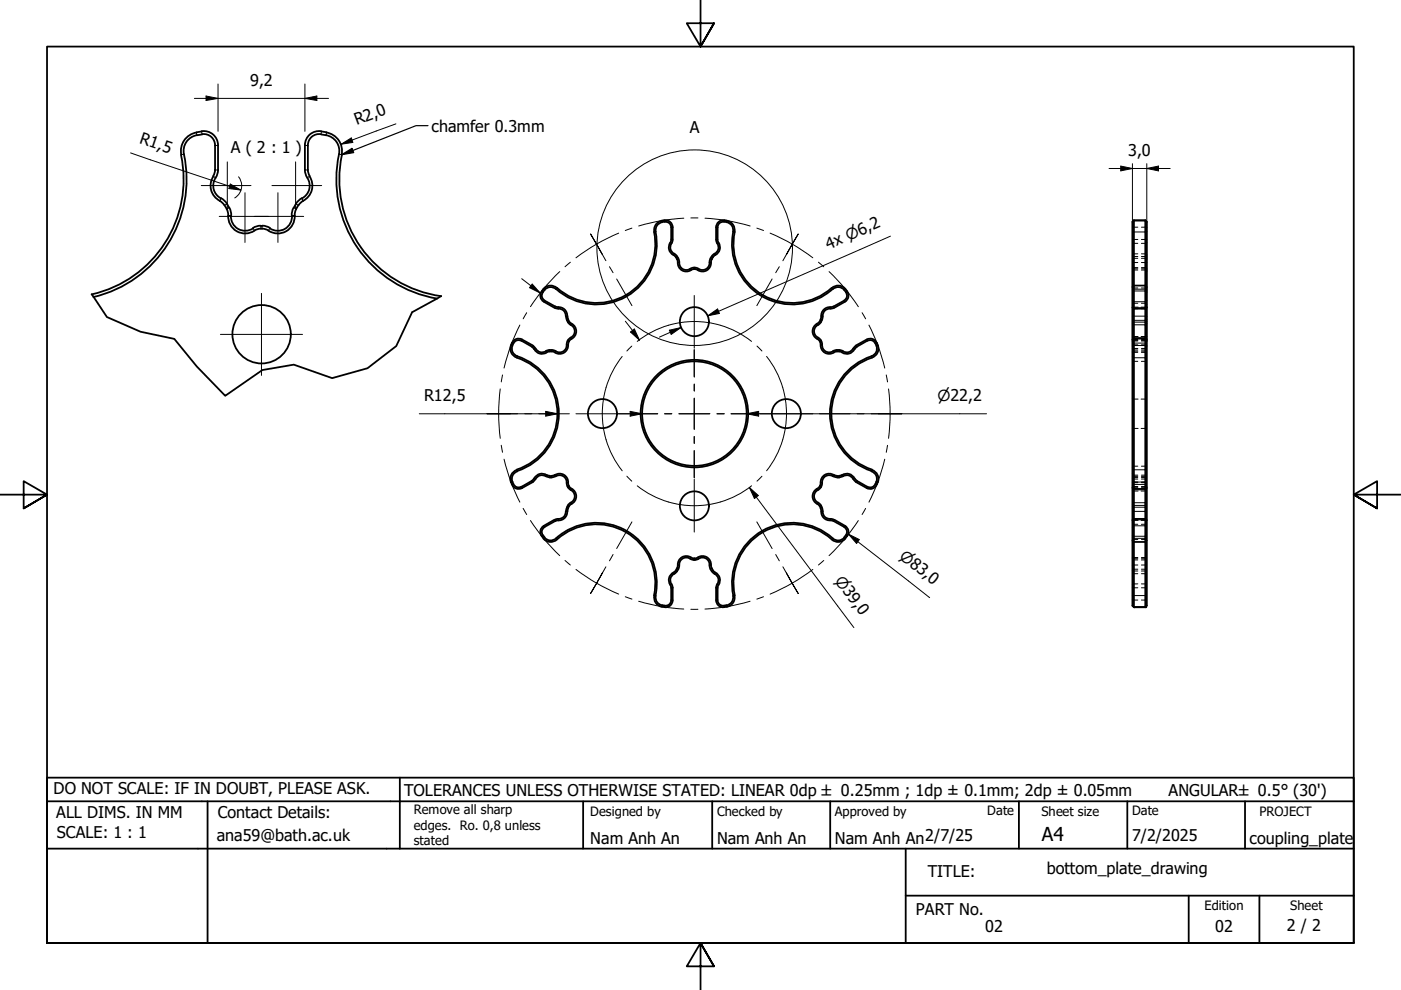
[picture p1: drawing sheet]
<svg xmlns="http://www.w3.org/2000/svg" width="297mm" height="210mm" viewBox="0 0 297 210" stroke-linecap="round" stroke-linejoin="round" font-family="sans-serif">
<!-- layer: Visible (ISO) -->
<g fill="none" stroke="#000" stroke-width=".38">
<path d="M38.4 32.9a25 25 0 0 1-19 29.5M41.7 28.1a4 4 0 0 0-3.3 4.7M42.8 27.8a3 3 0 0 1 3.4 3M42.8 27.9l-1.1 .2M42.8 28.4a2.38 2.38 0 0 1 2.8 2.4M42.9 28.5a3.6 3.6 0 0 0-4 3.8 25.7 25.7 0 0 1-19.1 30.7M45.2 37.4a3.6 3.6 0 0 0 1.4 5.2M45.6 30.8v5.2M45.6 36l-.4 1.3M45.7 37.7a3 3 0 0 0 1.2 4.4M46.2 30.8v5.2M46.2 36l-.1 .7-.4 1"/>
<path d="M64.6 30.8v5.2M64.6 36l.2 1a3.3 3.3 0 0 1-.4 4.8l-.4 .3M65.3 30.8v5.2M65.3 36l.4 1.3M65.6 37.4a3.6 3.6 0 0 1-1.4 5.2M68 28.4a2.38 2.38 0 0 0-2.7 2.4M68.1 28.5l1.1 .2M68.1 27.8a3 3 0 0 0-3.5 3M68.2 27.9l1.1 .2M69.1 28.7a3.4 3.4 0 0 1 2.8 4 25.6 25.6 0 0 0 20.8 30.6M69.2 28.1a4 4 0 0 1 3.2 4.7M72.5 32.9a25 25 0 0 0 21.1 29.9"/>
<path d="M46.6 42.6l1 .9M46.8 42l.9 .6 .9 1.4M47.6 43.5l.5 .8M48.1 44.3l.2 .7a4.2 4.2 0 0 0 1.9 4 3.6 3.6 0 0 0 3.8-.1M48.6 44l.3 .7 .1 1M49 45.7a3 3 0 0 0 1.5 2.8 3 3 0 0 0 3.1-.1M55.3 47.9l-1.1 .1-.6 .4M55.3 47.9h.3M55.6 48.5l-1 .1-.6 .3M55.6 48.5l1.3 .4M55.6 47.9h.7l1 .5M61.9 45.7a3 3 0 0 1-1.5 2.8 3 3 0 0 1-3.2-.1"/>
<path d="M62.3 44l-.4 1v.7M62.8 44.3l-.3 .7a4 4 0 0 1-2.9 4.4 3.6 3.6 0 0 1-2.7-.5M63.2 43.5l-.4 .8M64 42l-.8 .6-.9 1.4M64.3 42.6l-1 .9M138.7 49.2a12.5 12.5 0 0 1-6 13.4 12.5 12.5 0 0 1-14.6-1.6M139 49.1a12.8 12.8 0 0 1-6.1 13.7 12.8 12.8 0 0 1-15-1.5M140.4 46.8a2 2 0 0 0-1.7 2.4M140.4 47.1a1.38 1.38 0 0 1 1.9 1.1v2.8a2.09 2.09 0 0 0 .9 3.3l.1 .2M140.4 47.1a1.68 1.68 0 0 0-1.4 2M140.9 46.7l-.6 .1M140.9 46.7a1.49 1.49 0 0 1 1.7 1.5v2.9a1.84 1.84 0 0 0 .1 2.5l.7 .5 .4 .7"/>
<path d="M143.3 54.5l.2 .5M143.5 55l.1 .2a1.97 1.97 0 0 0 2.5 2.2l1.1-.3M147.1 57h.2M150.6 54.8l-.2 .6a1.57 1.57 0 0 1-.7 1.6 1.57 1.57 0 0 1-1.8-.1l-.8-.2-.5 .2a1.57 1.57 0 0 1-1.8 .1 1.57 1.57 0 0 1-.8-1.6l-.2-.6M150.9 54.4l-.3 .4M150.9 55l-.1 .2a2 2 0 0 1-1 2.1 2 2 0 0 1-2.3-.2h-.2M151.1 54.5l-.2 .5M153.5 46.7a1.49 1.49 0 0 0-1.7 1.5l.1 2.9a1.84 1.84 0 0 1-.1 2.5l-.9 .8M153.6 46.7l.5 .1M154 47.1a1.68 1.68 0 0 1 1.4 2M154.1 47.1a1.37 1.37 0 0 0-2 1.1l.1 2.8a2.09 2.09 0 0 1-.9 3.3l-.1 .2M154.1 46.8a2 2 0 0 1 1.6 2.4"/>
<path d="M155.5 49.1a12.8 12.8 0 0 0 6.1 13.7 12.8 12.8 0 0 0 14.9-1.5M155.8 49.2a12.5 12.5 0 0 0 5.9 13.4 12.5 12.5 0 0 0 14.6-1.6M240.4 46.7l-.3 .3v81.4l.3 .3M240.4 46.7v68.2M240.4 46.7h2.4M242.8 46.7l.3 .3v81.4l-.3 .3M242.8 46.7v13.9M108.5 72.7a2.11 2.11 0 0 0 1.1 3.1M108.6 72.7a1.49 1.49 0 0 1 2.1-.7l2.3 1.3M108.6 73.3a1.68 1.68 0 0 0 1.1 2.2 12.8 12.8 0 0 1 8.8 12.2 12.8 12.8 0 0 1-8.8 12.2M108.8 72.8l-.2 .5M109.6 75.8a12.5 12.5 0 0 1 8.6 11.9 12.5 12.5 0 0 1-8.6 11.9"/>
<path d="M110.5 72.3a1.17 1.17 0 0 0-1.6 .6M110.6 72.2l2.2 1.3M112.8 73.5l.4 .5M112.9 73.3l.6 .6M113.3 74a1.99 1.99 0 0 0 3 .5h.3M113.6 73.9a1.55 1.55 0 0 0 2.4 .4l.6-.1M114.9 61.7a1.49 1.49 0 0 0 .4 2.3M115.1 61.9a1.17 1.17 0 0 0 .4 1.8l2.2 1.3 .7 .1M115.2 61.3l-.3 .4M115.3 64l2.3 1.2 .8 .2M115.5 61.5l-.4 .4M117.9 61.3a1.68 1.68 0 0 0-2.5 .2"/>
<path d="M118.1 61.1a2 2 0 0 0-2.9 .2M118.3 65.1a1.81 1.81 0 0 1 2 1.9M118.4 65.4a1.49 1.49 0 0 1 1.5 1.6M120 67l.2 .9M120.2 67.9l.2 .4M120.3 67.1l.2 .6M120.4 72.2l-.2 .6a1.57 1.57 0 0 1-.8 1.7 1.57 1.57 0 0 1-1.8-.2l-1.1-.1M120.4 68.3l.4 .4a1.57 1.57 0 0 1 1.1 1.5 1.57 1.57 0 0 1-1.1 1.5l-.4 .5M120.5 67.7l.1 .5M120.6 72.4l-.1 .2a2 2 0 0 1-.9 2.2 2 2 0 0 1-2.4-.3h-.7M120.6 72.3v.1M120.7 68.2l.5 .4"/>
<path d="M121.2 68.6a1.92 1.92 0 0 1 .9 1.9 1.92 1.92 0 0 1-1.3 1.6l-.1 .2M173.3 68.6a1.84 1.84 0 0 0-1 1.8 1.84 1.84 0 0 0 1.2 1.6l.3 .3M173.8 68.2l-.5 .4M173.8 72.3l.1 .1M173.8 72.4l.2 .7M174 67.7l-.2 .5M174 73.1a1.83 1.83 0 0 0 1 1.7 1.83 1.83 0 0 0 2-.2l.9-.1M174.1 72.2l.2 .9M174.2 67.9l-.5 .8a1.57 1.57 0 0 0-1.1 1.5 1.57 1.57 0 0 0 1.1 1.5l.3 .5M174.3 73.1a1.53 1.53 0 0 0 .9 1.5 1.53 1.53 0 0 0 1.7-.3l1-.1M176.4 61.1a2 2 0 0 1 2.8 .2M176.6 61.3a1.68 1.68 0 0 1 2.4 .2"/>
<path d="M176.9 65.2l-.3 .2a1.87 1.87 0 0 0-2.1 1.3l-.3 1.2M179 61.5l.3 .4M179.2 61.3l.4 .4M179.3 61.9a1.23 1.23 0 0 1-.3 1.8l-2.5 1.4a2.12 2.12 0 0 0-2.4 2.4l-.1 .2M179.6 61.7a1.49 1.49 0 0 1-.5 2.3l-2.2 1.2M180.9 73.9a1.55 1.55 0 0 1-2.4 .4l-.6-.1M181.2 74a1.99 1.99 0 0 1-3.1 .5h-.2M181.5 73.3l-.6 .6M181.7 73.5l-.5 .5M183.9 72.2l-2.2 1.3M183.9 72.3a1.17 1.17 0 0 1 1.7 .6M184.9 75.8a12.5 12.5 0 0 0-8.6 11.9 12.5 12.5 0 0 0 8.6 11.9"/>
<path d="M185.6 72.8a1.83 1.83 0 0 1-.8 2.7 12.8 12.8 0 0 0-8.8 12.2 12.8 12.8 0 0 0 8.8 12.2M185.9 72.7a1.49 1.49 0 0 0-2.1-.7l-2.3 1.3M185.9 72.7a2.11 2.11 0 0 1-1 3.1M240.1 65.2l.3 .2h2.4M242.8 71.8v31.9M242.8 65.4v6.4M242.8 60.6v4.8M242.8 71.8l.3 .2M242.8 60.6l.3 .3M242.8 71.8h-2.4l-.3 .2M242.8 60.6h-2.4l-.3 .3M243.1 65.2l-.3 .2"/>
<path d="M109.6 99.6a2 2 0 0 0-1.3 2.6M109.7 99.9a1.68 1.68 0 0 0-1.1 2.2M184.8 99.9a1.68 1.68 0 0 1 1 2.2M184.9 99.6a2 2 0 0 1 1.2 2.6M108.3 102.2a1.65 1.65 0 0 0 2.4 1.3l2.3-1.3M108.6 102.1l.2 .5M108.9 102.6a1.17 1.17 0 0 0 1.6 .6M112.8 102l-2.2 1.2M113.2 101.4l-.4 .5M113.5 101.6l-.6 .6M115.1 113.5l.4 .4M115.2 114.2a2 2 0 0 0 2.9 .2 12.5 12.5 0 0 1 14.6-1.6 12.5 12.5 0 0 1 6 13.4"/>
<path d="M115.3 111.5a1.58 1.58 0 0 0-.1 2.6M115.4 114a1.68 1.68 0 0 0 2.5 .2M115.5 111.8a1.17 1.17 0 0 0-.4 1.7M115.7 101a1.49 1.49 0 0 0-2.1 .6M115.7 100.9l.9 .3M115.9 100.7a1.81 1.81 0 0 0-2.6 .7M115.9 100.7l.7 .2M116.5 100.9h.5M116.5 101.3h.5M117.6 100.7l-.6 .2M117.6 100.7a1.84 1.84 0 0 1 2.1 0 1.84 1.84 0 0 1 .8 1.9l.1 .4M117.7 110.5l-2.3 1.2"/>
<path d="M117.8 100.9l-.8 .3M117.8 101a1.54 1.54 0 0 1 1.7 0 1.54 1.54 0 0 1 .7 1.6l.1 .6M117.9 114.1a12.8 12.8 0 0 1 15-1.5 12.8 12.8 0 0 1 6.1 13.7M118.4 110.3l-.7 .2M118.4 110l-.8 .2-2.3 1.3M119.9 108.4a1.49 1.49 0 0 1-1.5 1.6M120.2 107.6l-.2 .8M120.3 108.4a1.81 1.81 0 0 1-2 1.9M120.3 103.2l.1 .1M120.4 107.2l-.2 .3M120.4 103.3l.4 .4a1.57 1.57 0 0 1 1.1 1.5 1.57 1.57 0 0 1-1.1 1.5l-.4 .4M120.5 107.7l-.2 .7"/>
<path d="M120.6 103v.2M120.6 107.3l-.1 .4M120.7 103.1l.1 .2a2 2 0 0 1 1.4 1.9 2 2 0 0 1-1.4 1.9l-.1 .2M143.7 119.8l-.2 .7M143.7 119.8a1.92 1.92 0 0 1 1.1-1.8 1.92 1.92 0 0 1 2.1 .4h.6a1.95 1.95 0 0 1 3.2 1v.4M150.8 119.8l.1 .7M173.8 103.1l-.2 .2a2 2 0 0 0-1.3 1.9 2 2 0 0 0 1.3 1.9l.2 .2M173.8 107.3l.2 .4M174 107.7l.1 .3a2.12 2.12 0 0 0 2.4 2.4l.2 .1M174 102.4l-.2 .8M174.1 107.2l.1 .3M174.1 103.2l-.4 .5a1.57 1.57 0 0 0-1.1 1.5 1.57 1.57 0 0 0 1.1 1.5l.3 .4"/>
<path d="M174.2 107.6l.2 .3a1.87 1.87 0 0 0 1.3 2.1l1.2 .2M174.3 102.3l-.2 .9M176.5 114.1a12.8 12.8 0 0 0-14.9-1.5 12.8 12.8 0 0 0-6.1 13.7M176.6 101a1.49 1.49 0 0 0-1.5-.1 1.49 1.49 0 0 0-.8 1.4M176.6 100.9l.9 .3M176.7 110.5l2.3 1.2M176.8 100.7a1.81 1.81 0 0 0-1.9 0 1.81 1.81 0 0 0-.9 1.7M176.8 100.7l.7 .2M176.9 110.2l2.2 1.3a1.58 1.58 0 0 1 .1 2.6M177.5 100.9h.4M177.5 101.3h.4M178.5 100.7l-.6 .2"/>
<path d="M178.5 100.7a1.81 1.81 0 0 1 2.7 .7M178.7 100.9l-.8 .3M178.7 101a1.49 1.49 0 0 1 2.2 .6M179 111.8a1.17 1.17 0 0 1 .3 1.7M179 114a1.68 1.68 0 0 1-2.4 .2M179.2 114.2a2 2 0 0 1-2.8 .2 12.5 12.5 0 0 0-14.6-1.6 12.5 12.5 0 0 0-6 13.4M179.3 113.5l-.3 .4M180.9 101.6l.6 .6M181.2 101.4l.5 .5M181.7 102l2.2 1.2M185.6 102.6a1.17 1.17 0 0 1-1.7 .6M185.8 102.1l-.2 .5"/>
<path d="M186.1 102.2a1.65 1.65 0 0 1-2.3 1.3l-2.3-1.3M240.1 114.6l.3 .3M240.1 103.4l.3 .3h2.4M240.4 114.9v13.8M240.4 114.9h2.4M242.8 114.9v13.8M242.8 110v4.9M242.8 103.7v6.3M242.8 110l.3 .3M242.8 110h-2.4l-.3 .3M243.1 114.6l-.3 .3M243.1 103.4l-.3 .3"/>
<path d="M138.7 126.3a2 2 0 0 0 1.7 2.4M139 126.3a1.68 1.68 0 0 0 1.4 2M140.3 128.6l.6 .1M140.4 128.3l.5 .1M142.1 124l.2 .7M142.3 127.3a1.17 1.17 0 0 1-1.4 1.1M142.3 124.6v2.6M142.6 127.3a1.49 1.49 0 0 1-1.7 1.4M142.6 124.6v2.6M143.3 120.9l-.1 .2a1.99 1.99 0 0 0-1.1 2.9M143.5 120.5l-.2 .4M143.8 120.7l-.4 .6a1.85 1.85 0 0 0-1.2 2.2l.4 1.2"/>
<path d="M150.6 120.7l.3 .4M150.6 120.6l-.2-.5a1.57 1.57 0 0 0-.7-1.7 1.57 1.57 0 0 0-1.8 .2l-.7 .1-.6-.1a1.57 1.57 0 0 0-1.8-.2 1.57 1.57 0 0 0-.8 1.7l-.2 .5M150.9 121.1l.2 .2a1.85 1.85 0 0 1 1.1 2.2l-.4 1.2M150.9 120.5l.2 .4M151.2 120.9l.1 .2a2.09 2.09 0 0 1 .9 3.3l-.1 .3M151.8 127.3a1.49 1.49 0 0 0 1.7 1.4M151.8 124.6v2.6M152.1 127.3a1.17 1.17 0 0 0 1.4 1.1M152.1 124.6v2.6M154.1 128.3l-.6 .1M154.1 128.6l-.5 .1M155.4 126.3a1.68 1.68 0 0 1-1.4 2"/>
<path d="M155.7 126.3a2 2 0 0 1-1.6 2.4M240.4 128.7h2.4"/>
<circle cx="55.5" cy="70.9" r="6.2"/>
<circle cx="147.2" cy="68.2" r="3.1"/>
<circle cx="127.7" cy="87.7" r="3.1"/>
<circle cx="147.2" cy="87.7" r="11.4"/>
<circle cx="147.2" cy="87.7" r="11.1"/>
<circle cx="166.7" cy="87.7" r="3.1"/>
<circle cx="147.2" cy="107.3" r="3.1"/>
</g>
<!-- layer: Visible Narrow (ISO) -->
<g fill="none" stroke="#000" stroke-width=".21">
<path d="M39 32.7l-.6 .1M41.7 28v.6M42.7 27.8l.2 .7M45.2 37.4l.5 .3M45.6 30.8h.6M45.6 36h.6M64.6 30.8h.7M64.6 36h.7M65.7 37.4l-.5 .3M68.1 27.8v.7M69.2 28v.6M71.9 32.7l.6 .1"/>
<path d="M46.9 42.1l-.3 .5M48.1 43.2l-.5 .3M48.4 45.7h.6M48.6 44l-.5 .3M53.7 48.4l.3 .5M55.3 47.9v.6M55.6 47.9v.6M57.2 48.4l-.3 .5M61.9 45.7h.6M62.3 44l.5 .3M62.7 43.2l.5 .3M64 42.1l.3 .5"/>
<path d="M139 49.1l-.3 .1M140.3 46.8l.1 .3M140.9 46.7v.3M142.1 51.5l.3 .1M142.3 48.2h.3M142.3 50.8h.3M142.9 53.8l-.1 .3M143.6 54.4l-.3 .1M143.7 55.6l.3 .1M143.8 54.8l-.3 .2M146.3 57l.2 .2M147.1 56.7v.3"/>
<path d="M147.3 56.7v.3M148.1 57l-.1 .2M150.6 54.8l.3 .2M150.7 55.6l-.3 .1M150.9 54.4l.2 .1M151.5 53.8l.1 .3M151.8 48.2h.3M151.8 50.8h.3M152.3 51.5l-.2 .1M153.5 46.7v.3M154.1 46.8v.3M155.4 49.1l.4 .1"/>
<path d="M240.1 49.1h3M240.1 47.1l.3-.3h2.4l.3 .3M240.1 47l.3-.3h2.4l.3 .3M108.3 73.3h.3M108.5 72.7l.3 .1M109.7 75.5l-.1 .4M110.7 72l-.1 .2M113 73.3l-.2 .2M113.5 73.9l-.2 .1M114.9 61.7l.2 .2M115.3 61.3l.1 .2M115.4 63.7l-.1 .3"/>
<path d="M115.7 74.5l.2 .2M116.5 74.2v.3M117 74.2v.3M117.7 65l-.2 .2M117.8 74.5l-.1 .2M118.1 61.1l-.2 .2M118.4 65.2v.2M120 67l.3 .1M120.1 73.1h.4M120.3 72.3l.3 .1M120.4 72.2l.2 .1M120.5 67.7l-.3 .2"/>
<path d="M120.6 68.2l-.2 .1M121 71.6l.2 .3M121.2 68.6l-.2 .3M173.3 68.6l.1 .3M173.4 71.6l-.1 .3M173.8 68.2l.3 .1M174 73.1h.3M174 67.7l.2 .2M174.1 72.2l-.3 .1M174.1 72.3l-.2 .1M174.4 67l-.2 .1M176.1 65.2l-.1 .2"/>
<path d="M176.3 61.1l.2 .2M176.7 74.5l.1 .2M176.7 65l.2 .2M177.5 74.2v.3M177.9 74.2v.3M178.8 74.5l-.2 .2M179 63.7l.1 .3M179.2 61.3l-.2 .2M179.6 61.7l-.3 .2M180.9 73.9l.3 .1M181.5 73.3l.2 .2M183.8 72l.1 .2"/>
<path d="M184.8 75.5v.4M185.9 72.7l-.3 .1M186.1 73.3h-.3M240.1 75.5l.3 .4h2.4l.3-.4M240.1 73.3h3M240.1 72.8h3M240.1 71.9l.3-.3h2.4l.3 .3M240.1 68.6l.3 .3h2.4l.3-.3M240.1 68.2l.3 .1h2.4l.3-.1M240.1 67.7l.3 .2h2.4l.3-.2M240.1 67.1h3M240.1 65l.3 .2h2.4l.3-.2"/>
<path d="M240.1 63.7l.3 .3h2.4l.3-.3M240.1 61.9l.3-.2h2.4l.3 .2M240.1 61.5l.3-.2h2.4l.3 .2M109.6 99.6l.1 .3M184.8 99.6v.3M240.1 99.9l.3-.3h2.4l.3 .3M108.6 102.1l-.3 .1M108.8 102.7h-.3M110.6 103.2l.1 .3M112.8 102l.2 .2M113.3 101.4l.2 .2M115.1 113.5l-.2 .2"/>
<path d="M115.3 111.5l.1 .2M115.4 114l-.1 .1M115.9 100.7l-.2 .3M116.5 100.9v.4M117 100.9v.4M117.5 110.2l.2 .3M117.7 100.7l.1 .3M117.9 114.1l.2 .3M118.4 110v.3M120.1 102.3h.4M120.2 107.5l.3 .2M120.3 108.4h-.3"/>
<path d="M120.4 107.2l.2 .1M120.6 103l-.3 .2M120.6 103.2l-.2 .1M121 106.6l.2 .2M121.2 103.6l-.2 .3M144 119.8l-.3 .1M146.5 118.2l-.2 .3M147.1 118.4v.3M147.3 118.4v.3M148 118.2l.1 .3M150.4 119.8l.3 .1M173.3 103.6l.1 .3"/>
<path d="M173.4 106.6l-.1 .2M173.8 103.2l.3 .1M173.9 103l.2 .2M174 102.3h.3M174.1 107.2l-.3 .1M174.2 108.4h.2M174.2 107.5l-.2 .2M176 110l.1 .3M176.5 114.1l-.2 .3M176.8 100.7l-.1 .3M176.9 110.2l-.2 .3M177.5 100.9v.4"/>
<path d="M177.9 100.9v.4M178.6 100.7l.2 .3M179 114l.2 .1M179.1 111.5l-.1 .2M179.3 113.5l.3 .2M181.2 101.4l-.3 .2M181.7 102l-.2 .2M183.9 103.2l-.1 .3M185.6 102.7h.3M185.8 102.1l.3 .1M240.1 114l.3 .1h2.4l.3-.1M240.1 113.5l.3 .2h2.4l.3-.2"/>
<path d="M240.1 111.7l.3-.2h2.4l.3 .2M240.1 110.5l.3-.3h2.4l.3 .3M240.1 108.4h3M240.1 107.7l.3-.2h2.4l.3 .2M240.1 107.3l.3-.1h2.4l.3 .1M240.1 106.8l.3-.2h2.4l.3 .2M240.1 103.6l.3 .3h2.4l.3-.3M240.1 102.7h3M240.1 102.1l.3 .1h2.4l.3-.1M138.7 126.3h.3M140.4 128.4l-.1 .2M140.9 128.4v.3"/>
<path d="M142.3 127.2h.3M142.3 124.6h.3M142.4 123.8l-.3 .2M142.8 121.4l.1 .2M143.3 120.9l.3 .2M143.5 120.5l.3 .2M150.9 120.5l-.3 .2M151.1 120.9l-.2 .2M151.6 121.4l-.1 .2M151.8 127.2h.3M151.8 124.6h.3M152.1 123.8l.2 .2"/>
<path d="M153.5 128.4v.3M154.1 128.4v.2M155.8 126.3h-.4M240.1 128.4l.3 .3h2.4l.3-.3M240.1 128.4l.3 .2h2.4l.3-.2M240.1 126.3h3"/>
</g>
<!-- layer: Hidden (ISO) -->
<g fill="none" stroke="#000" stroke-width=".21">
<path d="M240.2 56.9l-.1 .1M240.2 57.4l-.1 .1M241.2 56.7l-.9 .1M241.2 57.2l-.9 .1M242 56.7l1 .1M242 57.2l1 .1M243 56.9l.1 .1M243 57.4l.1 .1M240.1 76.3l.1 .1M240.1 65.2h.1M240.1 71.3h1.2M240.1 65.1h1.2"/>
<path d="M240.2 74.5h-.1M240.2 74.9l-.1 .1M240.2 64.5l-.1 .1M240.3 76.6h.9M240.3 65.4h.9M241.2 74.2h-.8l-.1 .1M241.2 74.7h-.8l-.1 .1M241.2 64.3l-.9 .1M241.9 71.3h1.2M241.9 65.1h1.2M242 74.2h.8l.2 .1M242 74.7h.8l.2 .1"/>
<path d="M242 64.3l1 .1M243 76.6h-1M243 65.4h-1M243 74.5h.1M243 74.9l.1 .1M243 64.5l.1 .1M243.1 76.3l-.1 .1M243.1 65.2h-.1M240.1 90.8h1.2M240.1 84.6h1.2M240.2 99l-.1 .1M241.2 98.8l-.9 .1"/>
<path d="M241.9 90.8h1.2M241.9 84.6h1.2M242 98.8l1 .1M243 99l.1 .1M240.1 118.4l.1 .1M240.1 100.9l.1 .1M240.1 118h.1M240.1 110.8l.1 .2M240.1 100.4l.1 .2M240.1 110.3h1.2M240.1 104.1h1.2M240.2 110.2l-.1 .1"/>
<path d="M240.3 118.7h.9M240.3 101.1l.1 .2h.8M240.3 118.1l.9 .1M240.3 111.1l.9 .1M240.3 100.6l.1 .1h.8M241.2 110l-.9 .1M241.9 110.3h1.2M241.9 104.1h1.2M242 110l1 .1M243 118.7h-1M243 101.1l-.2 .2h-.8M243 118.1l-1 .1"/>
<path d="M243 111.1l-1 .1M243 100.6l-.2 .1h-.8M243 110.2l.1 .1M243.1 118.4l-.1 .1M243.1 100.9l-.1 .1M243.1 118h-.1M243.1 110.8l-.1 .2M243.1 100.4l-.1 .2"/>
</g>
<!-- layer: Hidden Narrow (ISO) -->
<g fill="none" stroke="#000" stroke-width=".21">
<path d="M240.1 48.2h.1M240.1 50.8h.1M240.1 54.5h.1M240.1 55.6h.1M240.1 51.5h.1M240.2 54l-.1 .1M240.2 54.9l-.1 .1M240.2 57.1l-.1 .1M240.3 48.2h.9M240.3 50.8h.9M240.3 51.6h.9M240.3 55.6l.9 .1"/>
<path d="M241.2 53.8l-.9 .1M241.2 54.4l-.9 .1M241.2 54.8h-.9M241.2 57l-.9 .1M242 48.2h1M242 50.8h1M242 51.6h1M242 53.8l1 .1M242 54.4l1 .1M242 54.8h1M242 57l1 .1M243 55.6l-1 .1"/>
<path d="M243 48.2h.1M243 50.8h.1M243 54l.1 .1M243 54.5h.1M243 54.9l.1 .1M243 55.6h.1M243 57.1l.1 .1M243.1 51.5h-.1M240.1 74h.1M240.1 73.1h.1M240.1 65.2h.1M240.2 72.1l-.1 .1"/>
<path d="M240.2 73.4l-.1 .1M240.2 74.6l-.1 .1M240.2 72.4h-.1M240.2 72.2l-.1 .1M240.2 61.2l-.1 .1M240.3 73.1h.9M240.3 65.4h.9M241.2 72h-.9M241.2 73.3h-.8l-.1 .1M241.2 73.9h-.9M241.2 74.5h-.8l-.1 .1M241.2 72.3l-.9 .1"/>
<path d="M241.2 72.2h-.9M241.2 61.1h-.9M242 72h1M242 73.3h.8l.2 .1M242 73.9h1M242 74.5h.8l.2 .1M242 73.1h1M242 72.3l1 .1M242 72.2h1M242 61.1h1M243 65.4h-1M243 72.1l.1 .1"/>
<path d="M243 73.4l.1 .1M243 74h.1M243 74.6l.1 .1M243 73.1h.1M243 72.4h.1M243 72.2l.1 .1M243 61.2l.1 .1M243.1 65.2h-.1M240.1 119.9h.1M240.1 103.2h.1M240.1 103h.1M240.1 102.3h.1"/>
<path d="M240.1 101.4h.1M240.1 118.2l.1 .1M240.1 114.1l.1 .1M240.1 100.7l.1 .1M240.1 102h.1M240.1 103.2l.1 .1M240.2 110.2l-.1 .1M240.3 119.8h.9M240.3 103.1l.9 .1M240.3 102.3h.9M240.3 118.4l.9 .1M240.3 114.3l.1 .1h.8"/>
<path d="M240.3 103.2l.9 .1M240.3 100.9l.1 .1h.8M240.3 101.5l.9 .1M240.3 102.1l.1 .1h.8M240.3 103.4l.9 .1M241.2 110l-.9 .1M242 119.8h1M242 110l1 .1M242 102.3h1M243 118.4l-1 .1M243 114.3l-.2 .1h-.8M243 103.1l-1 .1"/>
<path d="M243 103.2l-1 .1M243 100.9l-.2 .1h-.8M243 101.5l-1 .1M243 102.1l-.2 .1h-.8M243 103.4l-1 .1M243 119.9h.1M243 110.2l.1 .1M243 103.2h.1M243 103h.1M243 102.3h.1M243 101.4h.1M243.1 118.2l-.1 .1"/>
<path d="M243.1 114.1l-.1 .1M243.1 100.7l-.1 .1M243.1 102h-.1M243.1 103.2l-.1 .1M240.1 120.9h.1M240.1 124.6h.1M240.1 127.2h.1M240.1 120.5l.1 .1M240.1 121.4h.1M240.2 123.9l-.1 .1M240.3 124.6h.9M240.3 127.2h.9"/>
<path d="M240.3 120.6l.9 .1M240.3 121l.9 .1M240.3 121.6h.9M241.2 123.8l-.9 .1M242 123.8l1 .1M242 124.6h1M242 127.2h1M243 120.6l-1 .1M243 121l-1 .1M243 121.6h-1M243 120.9h.1M243 123.9l.1 .1"/>
<path d="M243 124.6h.1M243 127.2h.1M243.1 120.5l-.1 .1M243.1 121.4h-.1"/>
</g>
<!-- layer: Visible (ISO) -->
<g fill="#000">
<circle cx="240.4" cy="128.7" r=".19"/>
<circle cx="242.8" cy="128.7" r=".19"/>
</g>
<!-- layer: Break Line (ISO) -->
<path d="M19.4 62.4l3.3 4.8 7.1 3.1 7.2 1.6 4.7 5.8 6.1 6.2 7.8-5.4 6.7-1.2 8.1 2.9 7.5-2.1 6.1-4.7 3.4-7.2 6.1-3.4" fill="none" stroke="#000" stroke-width=".38"/>
<!-- layer: Detail Boundary (ISO) -->
<circle cx="147.3" cy="52.5" r="20.7" fill="none" stroke="#000" stroke-width=".21"/>
<!-- layer: Border (ISO) -->
<path d="M148.5 -.1v10l-2.9-5h5.8l-2.9 5 2.9-5M0 104.9h10l-5-2.9v5.8l5-2.9-5 2.9M297 104.9h-10l5-2.9v5.8l-5-2.9 5 2.9M10 199.9v-190h277v190h-277h277M151.4 204.9l-2.9-5 2.9 5h-5.8l2.9-5v10" fill="none" stroke="#000" stroke-width=".38"/>
<!-- layer: Title (ISO) -->
<g fill="none" stroke="#000" stroke-width=".38">
<path d="M10 169.9v-5h277v5M10 169.9h277v30h-277zM10 179.9h277M44 169.9v30M84.8 164.9v15M123.6 169.9v10M151 169.9v10M176 169.9v10M192 179.9v20M216 169.9v10M239 169.9v10M264 169.9v10"/>
<path d="M192 189.9h95M252 189.9v10M267 189.9v10"/>
</g>
<!-- layer: Center Mark (ISO) -->
<g fill="none" stroke="#000" stroke-width=".21">
<path d="M42.7 39.3h10.5M48.2 34.3v10.1M57.7 39.3h10.5M62.7 34.3v10.1M46.5 45.9h10.5M51.9 40.9v10.5M53.9 45.9h10.5M58.9 40.9v10.5M125.2 49.6l1.3 2.2-1.3-2.2M127.7 53.9l-1.2-2.1 2 3.5M129.2 56.6l.8 1.2M130.7 59.2l3.3 5.6"/>
<path d="M163.7 59.2l-3.2 5.6M165.2 56.6l-.7 1.2M166.8 53.9l1.2-2.1-2 3.5M169.2 49.6l-1.2 2.2 1.2-2.2M46.7 70.9h17.4M55.4 62.2v17.4M147.2 62.6v11.2M147.2 74.1v5.8M103.3 87.7h2.4h-2.4M108.2 87.7h-2.5h4M111.3 87.7h1.4M114.2 87.7h6.5"/>
<path d="M122.1 87.7h11.2M133.6 87.7h5.8M140.9 87.7h1.5M144 87.7h6.5M147.2 81.4v1.5M147.2 84.4v6.6M147.2 92.6v1.4M147.2 95.5v5.8M152 87.7h1.5M155 87.7h5.8M161.1 87.7h11.2M173.7 87.7h6.5"/>
<path d="M181.7 87.7h1.5M184.7 87.7h4h-2.5M191.2 87.7h-2.5h2.5M130 117.6l-.8 1.3M134 110.7l-3.3 5.6M147.2 101.6v11.2M160.5 110.7l3.2 5.6M164.5 117.6l.7 1.3M125.2 125.8l1.3-2.1-1.3 2.1M128.5 120.2l-2 3.5 1.2-2.2M166 120.2l2 3.5-1.2-2.2M169.2 125.8l-1.2-2.1 1.2 2.1"/>
</g>
<!-- layer: Centerline (ISO) -->
<g fill="none" stroke="#000" stroke-width=".21">
<path d="M118.7 57.6l-3.1 3.2-3.1 4.2M120.9 55.6l-1.1 1M131.2 49.4l-4.7 2.4-4.4 2.9M134 48.4l-1.4 .5M145 46.3l-5.2 .6-4.4 1M146.5 46.2h1.5M149.5 46.3l5.2 .6 4.3 1M160.5 48.4l1.4 .5M163.3 49.4l4.7 2.4 4.3 2.9M173.5 55.6l1.2 1M175.8 57.6l3.1 3.2 3.1 4.2M106.5 79.5l-.2 1.5"/>
<path d="M110.2 68.9l-2.1 4.8-1.2 4.3M111.7 66.3l-.8 1.3M131.9 75.6a19.5 19.5 0 0 0 0 24.2M134 73.4l-1.1 1M135.1 72.4a19.5 19.5 0 0 1 24.3 0M160.5 73.4l1.1 1M162.5 75.6a19.5 19.5 0 0 1 0 24.2M182.8 66.3l.7 1.3M184.2 68.9l2.1 4.8 1.3 4.3M187.9 79.5l.3 1.5M106.1 82.5l-.4 5.2 .4 5.2M106.3 94.4l.2 1.5"/>
<path d="M106.9 97.4l1.2 4.3 2.1 4.8M187.6 97.4l-1.3 4.3-2.1 4.8M188.2 94.4l-.3 1.5M188.4 82.5l.3 5.2-.3 5.2M110.9 107.8l.8 1.3M112.5 110.4l3.1 4.1 3.1 3.3M119.8 118.8l1.1 1M132.9 101l1.1 1M135.1 103a19.5 19.5 0 0 0 24.2 0M161.6 101l-1.1 1M174.7 118.8l-1.2 1M182 110.4l-3.1 4.2-3.1 3.2"/>
<path d="M183.5 107.8l-.7 1.3M122.1 120.7l4.4 2.9 4.7 2.4M132.6 126.5l1.4 .5M135.4 127.5l4.4 1 5.2 .6M146.5 129.2h1.5M159 127.5l-4.3 1-5.2 .6M161.9 126.5l-1.4 .5M172.3 120.7l-4.3 2.9-4.7 2.4"/>
</g>
<!-- layer: Dimension (ISO) -->
<g fill="none" stroke="#000" stroke-width=".21">
<path d="M46.2 17.8v10M64.6 17.8v10M27.7 32.4l23.4 7.9M41.2 20.9h28.5M43.7 20.4l2.5 .5-2.5 .4zM48.8 39l2.3 1.3-2.6-.3zM50.6 37.5l.5 1 .1 .8M51.2 39.5a3 3 0 0 1-1.4 2.5M64.6 20.9l2.6-.5v.9zM72.3 30.6l2.2-1.4 .3 1zM83.9 26.3l-11.6 4.3M235.1 35.7h13"/>
<path d="M237.6 35.2l2.5 .5-2.5 .5zM240.1 34.7v37.9M243.1 35.7l2.5-.5v1zM243.1 34.7v37.9M110.6 59.1l4 3M188.8 50.1l-38.7 16.9M112.8 60.2l1.8 1.9-2.3-1.1zM132.6 68.1l3 4M133.7 70.4l.8-.6 1.1 2.3zM141.9 70l2.5-.6-2.1 1.5zM144.4 69.4l-4.6 2.1M150.1 67l2-1.5 .4 1z"/>
<path d="M88.9 87.7h29.3M115.7 87.2l2.5 .5-2.5 .5zM131.1 87.7h5M133.6 87.2l2.5 .5-2.5 .5zM158.3 87.7h50.9M158.3 87.7l2.5-.5v1zM158.9 103.3l22.1 29.8M158.9 103.3l1.9 1.8-.8 .6zM179.9 113.3l17.2 13.4M179.9 113.3l2.3 1.1-.6 .8z"/>
</g>
<g fill="#000">
<path d="M43.7 20.4l2.5 .5-2.5 .4zM48.8 39l2.3 1.3-2.6-.3zM64.6 20.9l2.6-.5v.9zM72.3 30.6l2.2-1.4 .3 1zM237.6 35.2l2.5 .5-2.5 .5zM243.1 35.7l2.5-.5v1zM112.8 60.2l1.8 1.9-2.3-1.1zM133.7 70.4l.8-.6 1.1 2.3zM141.9 70l2.5-.6-2.1 1.5zM150.1 67l2-1.5 .4 1zM115.7 87.2l2.5 .5-2.5 .5zM133.6 87.2l2.5 .5-2.5 .5z"/>
<path d="M158.3 87.7l2.5-.5v1zM158.9 103.3l1.9 1.8-.8 .6zM179.9 113.3l2.3 1.1-.6 .8z"/>
</g>
<!-- layer: Symbol (ISO) -->
<path d="M72.5 32.8l2.1-1.3 .4 .9zM90.7 26.6h-2.5l-15.7 6.2" fill="none" stroke="#000" stroke-width=".25"/>
<path d="M72.5 32.8l2.1-1.3 .4 .9z" fill="#000"/>
<text font-size="4.1" x="220.9" y="178.4">A4</text>
<g font-size="3.4">
<text x="53" y="18.2">9,2</text>
<text x="75.6" y="26.6" transform="rotate(-20 75.6 26.6)">R2,0</text>
<text x="91.5" y="27.9">chamfer 0.3mm</text>
<text x="146.2" y="28.1">A</text>
<text x="29.5" y="30.3" transform="rotate(19 29.5 30.3)">R1,5</text>
<text x="49" y="32.5">A ( 2 : 1 )</text>
<text x="239.2" y="33.1">3,0</text>
<text x="175.6" y="52.9" transform="rotate(-24 175.6 52.9)">4x ⌀6,2</text>
<text x="89.9" y="85.1">R12,5</text>
<text x="11.4" y="168.4">DO NOT SCALE: IF IN DOUBT, PLEASE ASK.</text>
<text x="11.9" y="173.5">ALL DIMS. IN MM</text>
<text x="46.2" y="173.5">Contact Details:</text>
<text x="85.7" y="168.8">TOLERANCES UNLESS OTHERWISE STATED: LINEAR 0dp ± 0.25mm ; 1dp ± 0.1mm; 2dp ± 0.05mm</text>
<text x="247.8" y="168.7">ANGULAR± 0.5° (30')</text>
<text x="12.1" y="177.6">SCALE: 1 : 1</text>
<text x="46" y="178.2">ana59@bath.ac.uk</text>
<text x="125.2" y="178.9">Nam Anh An</text>
<text x="152" y="178.9">Nam Anh An</text>
<text x="177" y="178.9">Nam Anh An2/7/25</text>
<text x="240" y="178.3">7/2/2025</text>
<text x="264.9" y="179">coupling_plate</text>
<text x="196.7" y="186">TITLE:</text>
<text x="221.9" y="185.4">bottom_plate_drawing</text>
<text x="194.2" y="194.1">PART No.</text>
<text x="208.9" y="197.6">02</text>
<text x="257.6" y="197.6">02</text>
<text x="272.9" y="197.5">2 / 2</text>
</g>
<g font-size="3.2">
<text x="198.8" y="85.1">⌀22,2</text>
<text x="190.5" y="118.2" transform="rotate(38 190.5 118.2)">⌀83,0</text>
<text x="176.8" y="123.1" transform="rotate(53 176.8 123.1)">⌀39,0</text>
</g>
<g font-size="2.7">
<text x="87.8" y="172.7">Remove all sharp</text>
<text x="125.2" y="173">Designed by</text>
<text x="152" y="173">Checked by</text>
<text x="177" y="173">Approved by</text>
<text x="209.3" y="172.9">Date</text>
<text x="220.8" y="173">Sheet size</text>
<text x="240" y="172.9">Date</text>
<text x="267" y="172.9">PROJECT</text>
<text x="87.8" y="175.9">edges. Ro. 0,8 unless</text>
<text x="87.8" y="179.2">stated</text>
<text x="255.4" y="193">Edition</text>
<text x="273.6" y="193">Sheet</text>
</g>
</svg>
